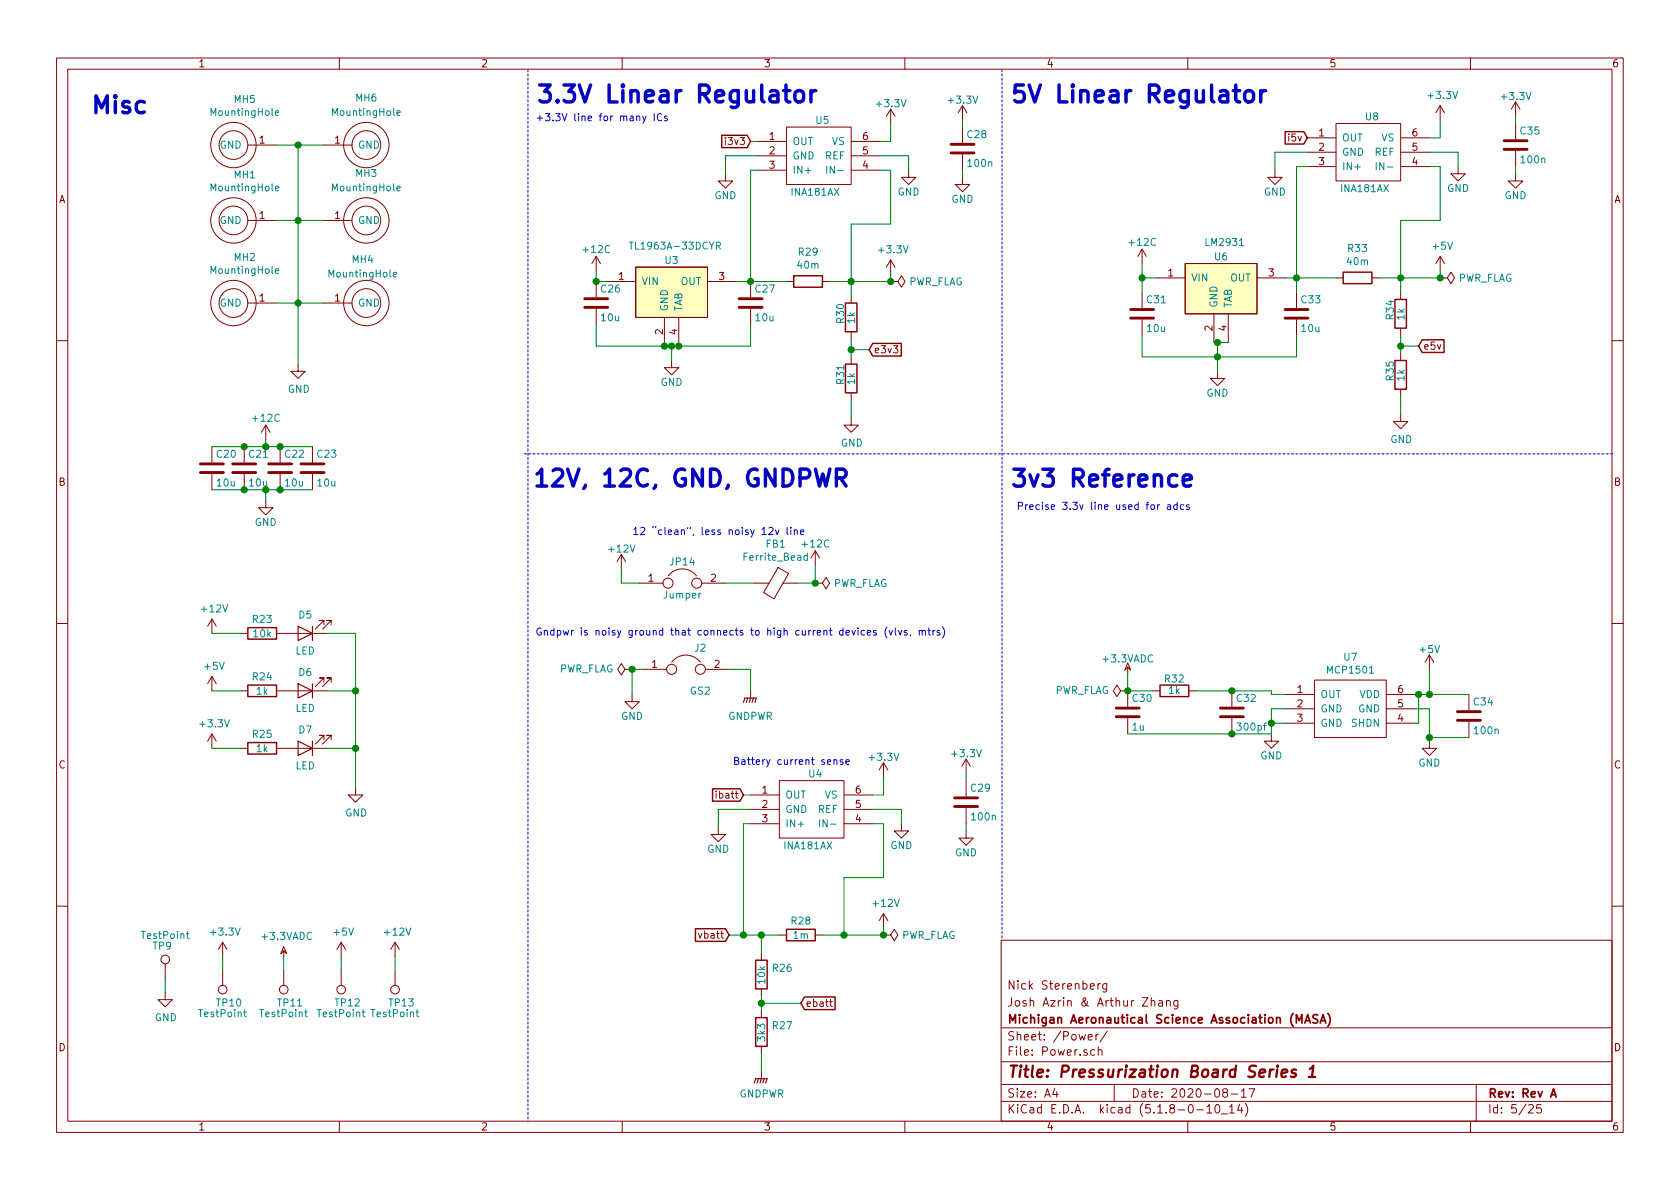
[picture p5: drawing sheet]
<svg xmlns="http://www.w3.org/2000/svg" width="297mm" height="210mm" viewBox="0 0 297 210" stroke-linecap="round" stroke-linejoin="round" font-family="sans-serif">
<g fill="none" stroke="#840000" stroke-width=".18">
<path d="M10 10.3h277v189.9h-277zM12 12.2h273v186.1h-273zM60 10.3v1.9M110 10.3v1.9M157.5 19.3l-.8 1.3M157.5 19.3v2.5M157.5 19.3l.7 1.3M160 10.3v1.9M170.2 18.7l-.8 1.2M170.2 18.7v2.5M170.2 18.7l.7 1.2M210 10.3v1.9"/>
<path d="M254.6 18.7l-.7 1.2M254.6 18.7v2.5M254.6 18.7l.8 1.2M260 10.3v1.9M268 18l-.8 1.3M268 18v2.6M268 18l.7 1.3M43.8 25.6h5.1M43.8 39h5.1M57.1 25.6h5.1M57.1 39h5.1M128.3 30.7v1.3h1.2l-1.2 1.3-1.3-1.3h1.3"/>
<path d="M134 25h5.1M134 27.6h5.1M134 30.1h5.1M139.1 22.5h11.4v10.1h-11.4zM150.5 25h5.1M150.5 27.6h5.1M150.5 30.1h5.1M160.7 30.1v1.3h1.2l-1.2 1.2-1.3-1.2h1.3M170.2 31.4v1.2h1.2l-1.2 1.3-1.3-1.3h1.3M170.2 22.5v2.8M170.2 27.3v2.8M225.4 30.1v1.3h1.3l-1.3 1.2-1.2-1.2h1.2"/>
<path d="M231.1 24.4h5.1M231.1 26.9h5.1M231.1 29.5h5.1M236.2 21.8h11.4v10.2h-11.4zM247.6 24.4h5.1M247.6 26.9h5.1M247.6 29.5h5.1M257.8 29.5v1.2h1.3l-1.3 1.3-1.3-1.3h1.3M268 30.7v1.3h1.2l-1.2 1.3-1.3-1.3h1.3M268 21.8v2.8M268 26.7v2.8M43.8 53.6h5.1"/>
<path d="M57.1 53.6h5.1M105.4 45.3v2.6M105.4 49.8v2.8M105.4 54.6v2.8M105.4 45.3l-.8 1.3M105.4 45.3l.8 1.3M107.3 49.8h5.1M112.4 47.2h12.7v8.9h-12.7zM117.5 56.1v5.1M120 56.1v5.1M125.1 49.8h5.1M132.7 49.8v2.8"/>
<path d="M132.7 54.6v2.8M139.1 49.8h1.2M145.4 49.8h1.3M150.5 52.3v1.3M150.5 58.7v1.2M157.5 49.8h1.2l.7-1 .6 1-.6 1-.7-1M157.5 49.8h.1M157.5 46v2.5M157.5 46l-.8 1.2M157.5 46l.7 1.2M201.9 44.1v2.5M201.9 51.7v2.8"/>
<path d="M201.9 56.5v2.8M201.9 44.1l-.7 1.2M201.9 44.1l.8 1.2M204.5 49.1h5M209.5 46.6h12.7v8.9h-12.7zM214.6 55.5v5.1M217.2 55.5v5.1M222.2 49.1h5.1M229.2 51.7v2.8M229.2 56.5v2.8M236.2 49.1h1.3M242.6 49.1h1.2"/>
<path d="M247.6 51.7v1.3M247.6 58v1.3M254.6 49.1h1.3l.6-1 .7 1-.7 1.1-.6-1.1M254.6 49.1h.1M254.6 45.3v2.6M254.6 45.3l-.7 1.3M254.6 45.3l.8 1.3M10 60.2h2M37.5 79v2.8M43.2 79v2.8M47 75.2l-.8 1.2M47 75.2v2.5"/>
<path d="M47 75.2l.8 1.2M49.5 79v2.8M52.7 64.4v1.3h1.3l-1.3 1.2-1.3-1.2h1.3M55.2 79v2.8M118.7 63.7v1.3h1.3l-1.3 1.3-1.2-1.3h1.2M150.5 73.9v1.3h1.3l-1.3 1.2-1.3-1.2h1.3M150.5 63.1v1.3M150.5 69.5v1.2M215.3 65.7v1.2h1.2l-1.2 1.3-1.3-1.3h1.3M247.6 73.3v1.2h1.3l-1.3 1.3-1.2-1.3h1.2M247.6 62.5v1.2M247.6 68.8v1.3"/>
<path d="M285 60.2h2M37.5 83.8v2.8M43.2 83.8v2.8M47 88.5v1.3h1.3l-1.3 1.3-1.3-1.3h1.3M49.5 83.8v2.8M55.2 83.8v2.8M109.9 98l-.8 1.3M109.9 98v2.6M109.9 98l.7 1.3M144.1 97.4l-.7 1.3M144.1 97.4v2.5M144.1 97.4l.8 1.3"/>
<path d="M10 110.3h2M37.5 109.5v2.5M37.5 119.6v2.6M37.5 109.5l-.8 1.2M37.5 109.5l.7 1.2M37.5 119.6l-.8 1.3M37.5 119.6l.7 1.3M42.5 112h1.3M48.9 112h8.9M57.3 110.5v-.8h-.8h.8l-1.5 1.5M58.5 110.5v-.8h-.7h.7l-1.5 1.5M110.5 118.4l-.6-1.1-.7 1.1 .7 1 .6-1h1.3"/>
<path d="M111.8 118.4h.1M113 103.1h4.2M113.7 118.4h4.2M118.1 101.8a3.2 3.2 0 0 1 5.1 0M118.8 117.1a3.2 3.2 0 0 1 5 0M124.1 103.1h4.2M124.7 118.4h4.2M133.3 103.1h2.6M137.6 100.3l1.8 1.1-2.5 4.5-1.9-1.1zM138.4 103.1h2.6M144.1 103.1h1.3l.6-1 .7 1-.7 1-.6-1M144.1 103.1h.1"/>
<path d="M199.4 118v1M199.4 117.2l.5 1.3-.5-.5-.5 .5zM252.7 115.8l-.7 1.3M252.7 115.8v2.6M252.7 115.8l.8 1.3M285 110.3h2M37.5 129.8v2.5M37.5 129.8l-.8 1.3M37.5 129.8l.7 1.3M42.5 122.2h1.3M42.5 132.3h1.3M48.9 122.2h8.9"/>
<path d="M48.9 132.3h8.9M57.3 120.6v-.7h-.8h.8l-1.5 1.5M57.3 130.8v-.8h-.8h.8l-1.5 1.6M58.5 120.6v-.7h-.7h.7l-1.5 1.5M58.5 130.8v-.8h-.7h.7l-1.5 1.6M62.9 139.3v1.3h1.2l-1.2 1.3-1.3-1.3h1.3M111.8 122.8v1.3h1.2l-1.2 1.2-1.3-1.2h1.3M132.7 122.2v1.2M137.8 138h11.4v10.2h-11.4zM156.2 134.9v2.5M156.2 134.9l-.8 1.2M156.2 134.9l.8 1.2"/>
<path d="M170.8 134.2l-.7 1.3M170.8 134.2v2.6M170.8 138v2.8M170.8 134.2l.8 1.3M198.1 122.2l-.6-1-.7 1 .7 1 .6-1h1.3M199.4 122.2h.1M199.4 122.2v2.8M199.4 127v2.8M203.8 122.2h1.3M210.2 122.2h1.3M217.8 122.2v2.8M217.8 127v2.8"/>
<path d="M224.8 129.8v1.3h1.3l-1.3 1.2-1.3-1.2h1.3M227.3 122.8h5.1M227.3 125.3h5.1M227.3 127.9h5.1M232.4 120.3h12.7v10.1h-12.7zM245.1 122.8h5.1M245.1 125.3h5.1M245.1 127.9h5.1M252.7 131.1v1.2h1.3l-1.3 1.3-1.2-1.3h1.2M259.7 122.8v2.8M259.7 127.6v2.8M127 146.3v1.3h1.3l-1.3 1.2-1.3-1.2h1.3"/>
<path d="M132.7 140.6h5.1M132.7 143.1h5.1M132.7 145.7h5.1M149.2 140.6h5.1M149.2 143.1h5.1M149.2 145.7h5.1M159.4 145.7v1.2h1.3l-1.3 1.3-1.3-1.3h1.3M170.8 146.9v1.3h1.3l-1.3 1.3-1.3-1.3h1.3M170.8 142.9v2.8M10 160.2h2M29.2 175.5v1.3h1.3l-1.3 1.2-1.3-1.2h1.3M29.2 170.4v2.6"/>
<path d="M39.4 166.6v2.6M39.4 171.7v2.5M39.4 166.6l-.8 1.3M39.4 166.6l.7 1.3M50.2 168.1v1.1M50.2 167.4l.5 1.3-.5-.6-.5 .6zM50.2 171.7v2.5M60.3 166.6v2.6M60.3 171.7v2.5M60.3 166.6l-.7 1.3M60.3 166.6l.8 1.3M69.8 166.6v2.6"/>
<path d="M69.8 171.7v2.5M69.8 166.6l-.7 1.3M69.8 166.6l.8 1.3M134.6 168.5v1.3M134.6 174.9v1.2M134.6 178.7v1.3M137.8 165.3h1.3M144.1 165.3h1.3M146.7 177.1h.5M146.9 176.7v1.1l.3 .2M156.2 165.3h1.3l.6-1 .6 1-.6 1.1-.6-1.1M156.2 165.3h.1"/>
<path d="M156.2 161.5l-.8 1.3M156.2 161.5v2.6M156.2 161.5l.8 1.3M177 166.3h108v32h-108zM194.1 173.9v1M194.6 173.9l-.3 .1-.2 .2M195.7 173.9l-.1 1.4-.2 .1h-.4M195.7 174l-.4-.1-.3 .3v.6l.3 .1 .4-.1M203.6 177.1v-.1a.37 .37 0 0 1 .6 .1v.8M203.6 176.4v1.5M204.9 177h.6v.9M205.5 177.3l-.4 .1-.3 .2 .3 .3 .4-.1"/>
<path d="M206.2 177.1l.1-.1a.37 .37 0 0 1 .6 .1v.8M206.2 176.9v1M208.3 176.9v1.2l-.3 .3h-.4M208.3 177l-.5-.1-.3 .3 .2 .6h.6M285 160.2h2M60 198.3v1.9M110 198.3v1.9M134.6 185v1.3M134.6 189.5v1.2M160 198.3v1.9M177 194.8h108M177 191.8h108"/>
<path d="M177 187.8h108M177 181.8h108M186.5 192.5l-.4 1h1M186.8 193v1M192.4 183.4l.7-.1v-.3l-.5-.1-.2 .2 .1 .7h.6M193.5 185.7l-.4-.1-.3 .3 .1 .6 .2 .1 .4-.1M193.8 182.9v1M194.2 185.7h.1a.37 .37 0 0 1 .5 .1v.8M194.2 182.9l-.4 .2v.1M194.2 185.1v1.5M195.8 182.3l-1.3 2M197 191.8v3"/>
<path d="M210 198.3v1.9M211.6 196.3h1.2M213.4 195.8l.4-.5v1.5M213.4 196.8h.8M215 195.4l.3-.1a.94 .94 0 0 1 0 1.5 .8 .8 0 0 1-.6-.6 .8 .8 0 0 1 .3-.8zM216 197h1.1M216.5 193.2l-.3-.3 .1-.2a.48 .48 0 0 1 .6-.1l.1 .2-.1 .3-.6 .1a.48 .48 0 0 0 0 .7l.2 .1 .5-.1v-.4l-.2-.3M217.4 195.8l.4-.5v1.5M217.4 196.8h.8M217.7 193.5h1.1M219.2 195.2l-.4 1.1h.9M219.5 193l.4-.5v1.5"/>
<path d="M219.5 194h.8M219.5 195.8v1M220.2 195.1a1.71 1.71 0 0 1 0 2.3M220.8 192.5h1l-.6 1.5M260 198.3v1.9M261 191.8v6.5M270.3 195.5l.2-.2h.3l.3 .5-.9 1h.9M272.5 195.3h-.7l-.1 .7 .2-.1 .5 .1 .1 .2v.5l-.2 .1-.6-.1"/>
<circle cx="41.3" cy="25.6" r="2.54"/>
<circle cx="41.3" cy="39" r="2.54"/>
<circle cx="41.3" cy="25.6" r="4"/>
<circle cx="41.3" cy="39" r="4"/>
<circle cx="64.8" cy="25.6" r="2.54"/>
<circle cx="64.8" cy="39" r="2.54"/>
<circle cx="64.8" cy="39" r="4"/>
<circle cx="64.8" cy="25.6" r="4"/>
<circle cx="41.3" cy="53.6" r="2.54"/>
<circle cx="41.3" cy="53.6" r="4"/>
<circle cx="64.8" cy="53.6" r="2.54"/>
<circle cx="64.8" cy="53.6" r="4"/>
<circle cx="118.1" cy="103.1" r=".89"/>
<circle cx="118.7" cy="118.4" r=".89"/>
<circle cx="123.2" cy="103.1" r=".89"/>
<circle cx="123.8" cy="118.4" r=".89"/>
<circle cx="29.2" cy="169.7" r=".76"/>
<circle cx="39.4" cy="175" r=".76"/>
<circle cx="50.2" cy="175" r=".76"/>
<circle cx="60.3" cy="175" r=".76"/>
<circle cx="69.8" cy="175" r=".76"/>
</g>
<path d="M233 179.5l-.6-.1-.3 .3 .1 .3 .7 .4v.4a.62 .62 0 0 1-.8 0M234.8 179.2a1.71 1.71 0 0 1 0 2.3M229.2 180.9v-1.5l.5 1.1 .5-1.1v1.5M230.7 180.9l.5-1.5 .5 1.5M230.9 180.5h.7M233.4 180.9l.5-1.5 .5 1.5M233.6 180.5h.7M274.2 194l.5-1.5 .5 1.5M274.3 193.6h.7" fill="none" stroke="#840000" stroke-width=".3"/>
<path d="M225.9 188.4v.2M226.6 189.8l1-.2-.1-.4-.5-.1-.4 .3v.9l.2 .1 .6-.1M229.2 189.2a.49 .49 0 0 0-.8 .3v.2l.5 .1 .3 .3-.4 .3-.6-.1M231.4 190.4h1.1M231.6 189l.6-.6-.2 2" fill="none" stroke="#840000" stroke-width=".41"/>
<g fill="#ffffc2" stroke="#ffffc2" stroke-width=".18">
<path d="M112.4 47.2h12.7v8.9h-12.7z"/>
<path d="M209.5 46.6h12.7v8.9h-12.7z"/>
</g>
<g fill="none" stroke="#008484" stroke-width=".18">
<path d="M48.7 20l.6-.1-.1-.3h-.3l-.2 .2v.5h.5M70.2 20l.6-.1-.1-.3h-.3l-.2 .2v.5h.5M48.7 33.3l.6-.1-.1-.2-.3-.1-.2 .2v.6h.5M70.2 33.3l.6-.1-.1-.2-.3-.1-.2 .2v.6h.5M146.2 29.4v1.3M243.3 28.7v1.3M48.7 47.9l.6-.1-.1-.2-.3-.1-.2 .2v.6h.5M69.5 48.6l.6-.1v-.3h-.4l-.2 .1 .1 .6h.5M111.3 42.8h.7M126.7 43.5l.6-.1 .1-.2-.1-.3-.6-.1v1.3M126.9 43.5l.5 .6M142.7 98.3l-.3-.1-.3 .3 .2 .5h.4"/>
<path d="M142.7 97.8v1.3M144.9 145v1.2M32.9 165.1h.5M33.1 164.7v1.1l.3 .2M43.1 179h.5M43.3 178.5v1.1l.3 .2M53.9 179h.5M54.1 178.5v1.1l.3 .2M64 179h.5M64.2 178.5v1.1l.3 .2M73.6 179h.4M73.7 178.5v1.1l.3 .2"/>
</g>
<g fill="none" stroke="#840000" stroke-width=".51">
<path d="M168.1 27h4.1M168.1 25.5h4.1M265.9 26.4h4.1M265.9 24.9h4.1M103.4 54.4h4M103.4 52.8h4M130.7 54.4h4M130.7 52.8h4M199.9 56.3h4.1M199.9 54.7h4.1M227.2 56.3h4.1M227.2 54.7h4.1"/>
<path d="M35.4 83.6h4.1M35.4 82h4.1M41.1 83.6h4.1M41.1 82h4.1M47.5 83.6h4.1M47.5 82h4.1M53.2 83.6h4.1M53.2 82h4.1M197.4 126.7h4M197.4 125.2h4M215.8 126.7h4M215.8 125.2h4"/>
<path d="M257.7 127.4h4M257.7 125.9h4M168.8 142.6h4M168.8 141.1h4"/>
</g>
<g fill="none" stroke="#840000" stroke-width=".25">
<path d="M127.6 23.9h4.5l.6 1.1-.6 1.1h-4.5zM227.2 23.3h3.3l.6 1.1-.6 1.1h-3.3zM140.3 48.8h5.1v2h-5.1zM149.5 53.6h2v5.1h-2zM237.5 48.1h5.1v2.1h-5.1zM246.6 53h2.1v5h-2.1zM149.5 64.4h2v5.1h-2zM154.3 60.7h5.1v2.3h-5.1l-.6-1.2zM246.6 63.7h2.1v5.1h-2.1zM251.5 60.1h3.8v2.2h-3.8l-.7-1.1zM43.8 111h5.1v2h-5.1zM43.8 121.2h5.1v2h-5.1z"/>
<path d="M43.8 131.3h5.1v2h-5.1zM126 139.5h4.8l.6 1.1-.6 1.1h-4.8zM205.1 121.2h5.1v2h-5.1zM123 164.2h5.3l.6 1.1-.6 1.2h-5.3zM133.6 180h2v5h-2zM133.6 169.8h2v5.1h-2zM139.1 164.3h5v2.1h-5zM142.2 176.3h5.5v2.2h-5.5l-.6-1.1z"/>
</g>
<g fill="none" stroke="#840000" stroke-width=".2">
<path d="M52.7 110.7l2.5 1.3-2.5 1.3zM55.2 110.7v2.6M52.7 120.9l2.5 1.3-2.5 1.2zM52.7 131.1l2.5 1.2-2.5 1.3zM55.2 120.9v2.5M55.2 131.1v2.5M131.4 124.2l.3-.8h2l-.2 .8M132.2 123.4l-.2 .8M132.7 123.4l-.2 .8M133.2 123.4l-.2 .8M133.3 191.5l.3-.8h2l-.2 .8M134.1 190.7l-.2 .8"/>
<path d="M134.6 190.7l-.2 .8M135.1 190.7l-.2 .8"/>
</g>
<path d="M93.3 12.3v186.1M177.2 12.3v153.7M92.7 80.3h192.4" fill="none" stroke="#0000c2" stroke-width=".18" stroke-dasharray=".4 .4"/>
<g fill="none" stroke="#008400" stroke-width=".18">
<path d="M48.9 39h8.2M48.9 25.6h8.2M52.7 25.6v38.8M132.7 25h1.3M134 30.1h-1.3v19.7M134 27.6h-5.7v3.1M155.6 30.1h1.9v9.5h-7v12.7M155.6 27.6h5.1v2.5M157.5 21.8v3.2h-1.9M170.2 21.2v1.3M170.2 30.1v1.3M231.1 29.5h-1.9v22.2"/>
<path d="M231.1 26.9h-5.7v3.2M252.7 29.5h1.9v9.5h-7v12.7M252.7 26.9h5.1v2.6M254.6 21.2v3.2h-1.9M268 20.6v1.2M268 29.5v1.2M48.9 53.6h8.2M105.4 47.9v1.9h1.9M105.4 57.4v3.8h27.3v-3.8M130.2 49.8h8.9M150.5 59.9v3.2M157.5 48.5v1.3h-10.8"/>
<path d="M201.9 49.1h2.6M201.9 59.3v3.8h27.3v-3.8M201.9 46.6v5.1M227.3 49.1h8.9M247.6 59.3v3.2M254.6 47.9v1.2h-10.8M37.5 79h17.7M47 77.7v1.3M118.7 61.2v2.5M150.5 70.7v3.2M150.5 61.8h3.2M214.6 60.6h2.6"/>
<path d="M215.3 60.6v5.1M247.6 70.1v3.2M247.6 61.2h3.2M37.5 86.6h17.7M47 86.6v1.9M144.1 99.9v3.2h-3.1M37.5 112h5M57.8 112h5.1v27.3M109.9 100.6v2.5h3.1M113.7 118.4h-1.9v4.4M128.3 103.1h5M128.9 118.4h3.8v3.8"/>
<path d="M199.4 119v3.2h4.4M252.7 118.4v4.4M37.5 122.2h5M37.5 132.3h5M57.8 122.2h5.1M57.8 132.3h5.1M156.2 137.4v3.2h-1.9M170.8 136.8v1.2M211.5 122.2h13.3v.6h2.5M224.8 127.9h2.5M227.3 125.3h-2.5v4.5h-25.4M250.2 125.3h2.5v5.8"/>
<path d="M250.2 122.8h9.5M250.8 122.8v5.1h-.6M252.7 130.4h7M131.4 140.6h1.3M132.7 145.7h-1.3v19.6M132.7 143.1h-5.7v3.2M154.3 145.7h1.9v9.5h-7v10.1M154.3 143.1h5.1v2.6M170.8 145.7v1.2M29.2 173v2.5M39.4 169.2v2.5M50.2 169.2v2.5"/>
<path d="M60.3 169.2v2.5M69.8 169.2v2.5M128.9 165.3h8.9M134.6 165.3v3.2M134.6 176.1v2.6M134.6 177.4h7M156.2 164.1v1.2h-10.8M134.6 186.3v3.2"/>
</g>
<g fill="none" stroke="#0000c2" stroke-width=".18">
<path d="M113.6 20.5l.3 .9M114.2 20.5l-.4 1.2-.2 .1M115.7 20.1v1.3M117 20.2a.6 .6 0 0 0-.8 .4 .6 .6 0 0 0 .6 .8l.2-.2M118 20.6l-.3-.1-.2 .2 .1 .2 .4 .1v.3h-.5M134.7 93.6l.4-.3v1.2M134.7 94.5h.8M136 93.4l.4-.1 .3 .3-.1 .2-.7 .7h.8M137.1 93.7l.3 .8 .3-.8M139.2 93.3v1.1l.1 .1M139.8 93.3v.1M139.8 93.7v.8"/>
<path d="M140.4 93.8l.2-.1h.3l.1 .8M140.4 93.7v.8M141.5 94.1l.6-.1v-.3h-.4l-.2 .2 .1 .6h.5M204.7 89.2v.9M205.1 89.2l-.4 .3M206.5 89.3h.4l.1 .8M207 89.6h-.4l-.2 .2 .2 .3 .4-.1M208.1 89.3l-.3-.1-.3 .3 .1 .5h.5M208.1 88.8v1.3M209.3 89.3l-.4-.1-.2 .3 .1 .5h.5M210.3 89.3l-.3-.1-.2 .2v.2l.5 .1v.3h-.5M152.9 111.5h-.4l-.3 .2 .2 .6h.5"/>
<path d="M153.3 111.9l.6-.1v-.3h-.4l-.2 .2 .1 .6h.5M154.9 111.5h-.3l-.2 .2 .1 .1 .4 .2v.3h-.5M156.8 110.9a1.47 1.47 0 0 0 0 1.9M157.2 111.5l.3 .8 .3-.8M158.3 111v1.1l.2 .2M158.9 111.5l.3 .8 .2-.8M160.4 111.5h-.4l-.1 .2v.1l.5 .2v.3h-.5M161 112.3l-.1 .2M162.5 111.6l.2-.1h.3l.1 .8M162.5 111.5v.8M163.1 111.7l.1-.2h.4v.8M164 111.5h.5"/>
<path d="M164.2 111v1.1l.3 .2M164.9 111.5v.8M165.3 111.5l-.4 .2M166.2 111.5h-.3l-.2 .2v.1l.5 .2v.3h-.5M166.6 110.9a1.47 1.47 0 0 1 0 1.9M147.4 134.5l.2-.2 .3 .1 .1 .8M147.4 134.3v.9M149 134.4l-.3-.1-.2 .2 .1 .2 .4 .1v.3h-.5M149.6 134.7l.6-.1-.1-.2-.4-.1-.1 .2v.6h.5"/>
</g>
<path d="M138.5 16h1.2M139 15v2.6l.1 .3 .6 .1M140.7 16.3a.81 .81 0 0 1 .8-.3 .81 .81 0 0 1 .6 .6v.8a.8 .8 0 0 1-.8 .7 .8 .8 0 0 1-.8-.7v-.8zM143.4 16v2M144.2 16a.77 .77 0 0 0-.8 .6M220.2 16.3a.81 .81 0 0 1 .8-.3 .81 .81 0 0 1 .6 .6v.8a.81 .81 0 0 1-.7 .7 .81 .81 0 0 1-.8-.7v-.8zM222.9 16v2M223.8 16a.82 .82 0 0 0-.9 .6M144.2 83l.7 2.9 .6-2.1 .5 2.1 .7-2.9M147.9 84.5h1.1a.81 .81 0 0 0 .6-.8 .81 .81 0 0 0-.6-.7h-1.1v2.9M148.6 84.5l1 1.4M209.2 85l1.4-.3-.1-.6-.3-.1h-.5l-.3 .1-.2 .3v1.1l.2 .3 .3 .2h.5l.3-.2" fill="none" stroke="#0000c2" stroke-width=".61"/>
<g fill="#008400" stroke="#008400" stroke-width=".25">
<circle cx="134.6" cy="177.4" r=".51"/>
<circle cx="134.6" cy="165.3" r=".51"/>
<circle cx="254.6" cy="49.1" r=".51"/>
<circle cx="43.2" cy="86.6" r=".51"/>
<circle cx="149.2" cy="165.3" r=".51"/>
<circle cx="131.4" cy="165.3" r=".51"/>
<circle cx="144.1" cy="103.1" r=".51"/>
<circle cx="49.5" cy="86.6" r=".51"/>
<circle cx="132.7" cy="49.8" r=".51"/>
<circle cx="156.2" cy="165.3" r=".51"/>
<circle cx="157.5" cy="49.8" r=".51"/>
<circle cx="111.8" cy="118.4" r=".51"/>
<circle cx="215.3" cy="63.1" r=".51"/>
<circle cx="43.2" cy="79" r=".51"/>
<circle cx="117.5" cy="61.2" r=".51"/>
<circle cx="62.9" cy="132.3" r=".51"/>
<circle cx="150.5" cy="49.8" r=".51"/>
<circle cx="105.4" cy="49.8" r=".51"/>
<circle cx="120" cy="61.2" r=".51"/>
<circle cx="199.4" cy="122.2" r=".51"/>
<circle cx="217.8" cy="129.8" r=".51"/>
<circle cx="217.8" cy="122.2" r=".51"/>
<circle cx="118.7" cy="61.2" r=".51"/>
<circle cx="250.8" cy="122.8" r=".51"/>
<circle cx="252.7" cy="130.4" r=".51"/>
<circle cx="252.7" cy="122.8" r=".51"/>
<circle cx="224.8" cy="127.9" r=".51"/>
<circle cx="247.7" cy="61.2" r=".51"/>
<circle cx="49.5" cy="79" r=".51"/>
<circle cx="62.9" cy="122.2" r=".51"/>
<circle cx="52.7" cy="53.6" r=".51"/>
<circle cx="52.7" cy="25.6" r=".51"/>
<circle cx="52.7" cy="39" r=".51"/>
<circle cx="150.5" cy="61.8" r=".51"/>
<circle cx="47" cy="86.6" r=".51"/>
<circle cx="229.2" cy="49.1" r=".51"/>
<circle cx="215.3" cy="60.6" r=".51"/>
<circle cx="47" cy="79" r=".51"/>
<circle cx="201.9" cy="49.1" r=".51"/>
<circle cx="247.7" cy="49.1" r=".51"/>
</g>
<g font-size="4.2" fill="#0000c2">
<text x="15.9" y="20.1">Misc</text>
<text x="94.6" y="18.2">3.3V Linear Regulator</text>
<text x="178.4" y="18.2">5V Linear Regulator</text>
<text x="94" y="86.1">12V, 12C, GND, GNDPWR</text>
<text x="178.4" y="86.1">3v3 Reference</text>
</g>
<text font-size="2.8" fill="#840000" x="178" y="190.5">Title: Pressurization Board Series 1</text>
<g font-size="2.1" fill="#840000">
<text x="178" y="178">Josh Azrin &amp; Arthur Zhang</text>
<text x="178" y="175">Nick Sterenberg</text>
<text x="178" y="184">Sheet: /Power/</text>
<text x="178" y="181">Michigan Aeronautical Science Association (MASA)</text>
<text x="178" y="186.7">File: Power.sch</text>
<text x="178" y="196.9">KiCad E.D.A. kicad (5.1.8-0-10_14)</text>
<text x="178" y="194.1">Size: A4</text>
<text x="200" y="194.1">Date: 2020-08-17</text>
<text x="263" y="194.1">Rev: Rev A</text>
<text x="263" y="196.9">Id: 5/25</text>
</g>
<g font-size="1.8" fill="#840000">
<text x="35" y="11.9">1</text>
<text x="85" y="11.9">2</text>
<text x="135" y="11.9">3</text>
<text x="185" y="11.9">4</text>
<text x="235" y="11.9">5</text>
<text x="285" y="11.9">6</text>
<text x="45.9" y="25.4">1</text>
<text x="59.2" y="25.4">1</text>
<text x="136" y="24.8">1</text>
<text x="136" y="27.3">2</text>
<text x="136" y="29.8">3</text>
<text x="152.6" y="29.8">4</text>
<text x="152.6" y="27.3">5</text>
<text x="152.6" y="24.8">6</text>
<text x="233.2" y="24.1">1</text>
<text x="233.2" y="26.7">2</text>
<text x="233.2" y="29.2">3</text>
<text x="249.7" y="29.2">4</text>
<text x="249.7" y="26.7">5</text>
<text x="249.7" y="24.1">6</text>
<text x="10.4" y="35.9">A</text>
<text x="285.4" y="35.9">A</text>
<text x="45.9" y="38.7">1</text>
<text x="59.2" y="38.7">1</text>
<text x="45.9" y="53.3">1</text>
<text x="59.2" y="53.3">1</text>
<text x="109.4" y="49.5">1</text>
<text x="127.2" y="49.5">3</text>
<text x="206.5" y="48.9">1</text>
<text x="224.3" y="48.9">3</text>
<text x="117.2" y="59.2" transform="rotate(-90 117.2 59.2)">2</text>
<text x="119.8" y="59.2" transform="rotate(-90 119.8 59.2)">4</text>
<text x="214.4" y="58.5" transform="rotate(-90 214.4 58.5)">2</text>
<text x="216.9" y="58.5" transform="rotate(-90 216.9 58.5)">4</text>
<text x="154.5" y="62.5">e3v3</text>
<text x="251.6" y="61.8">e5v</text>
<text x="10.4" y="85.9">B</text>
<text x="285.4" y="85.9">B</text>
<text x="114.6" y="102.9">1</text>
<text x="125.7" y="102.9">2</text>
<text x="115.3" y="118.1">1</text>
<text x="126.3" y="118.1">2</text>
<text x="229.4" y="122.5">1</text>
<text x="229.4" y="125.1">2</text>
<text x="247.2" y="125.1">5</text>
<text x="247.2" y="122.5">6</text>
<text x="229.4" y="127.6">3</text>
<text x="247.2" y="127.6">4</text>
<text x="10.4" y="135.9">C</text>
<text x="285.4" y="135.9">C</text>
<text x="134.8" y="140.3">1</text>
<text x="134.8" y="142.9">2</text>
<text x="151.3" y="142.9">5</text>
<text x="151.3" y="140.3">6</text>
<text x="134.8" y="145.4">3</text>
<text x="151.3" y="145.4">4</text>
<text x="123.9" y="166">vbatt</text>
<text x="142.4" y="178">ebatt</text>
<text x="10.4" y="185.9">D</text>
<text x="285.4" y="185.9">D</text>
<text x="35" y="199.9">1</text>
<text x="85" y="199.9">2</text>
<text x="135" y="199.9">3</text>
<text x="185" y="199.9">4</text>
<text x="235" y="199.9">5</text>
<text x="285" y="199.9">6</text>
</g>
<g font-size="1.8" fill="#008484">
<text x="252.7" y="17.5">+3.3V</text>
<text x="265.6" y="17.7">+3.3V</text>
<text x="155.1" y="19">+3.3V</text>
<text x="167.8" y="18.3">+3.3V</text>
<text x="268.9" y="23.8">C35</text>
<text x="38.9" y="26.3">GND</text>
<text x="63.2" y="26.3">GND</text>
<text x="140.1" y="25.6">OUT</text>
<text x="140.1" y="28.2">GND</text>
<text x="145.9" y="28.2">REF</text>
<text x="147.1" y="25.6">VS</text>
<text x="171.1" y="24.4">C28</text>
<text x="171.3" y="29.5">100n</text>
<text x="237.2" y="25">OUT</text>
<text x="237.2" y="27.6">GND</text>
<text x="243.1" y="27.6">REF</text>
<text x="244.3" y="25">VS</text>
<text x="269.1" y="28.9">100n</text>
<text x="126.3" y="35.2">GND</text>
<text x="140.1" y="30.7">IN+</text>
<text x="147.1" y="30.7">IN-</text>
<text x="158.7" y="34.6">GND</text>
<text x="168.2" y="35.9">GND</text>
<text x="223.5" y="34.6">GND</text>
<text x="237.2" y="30.1">IN+</text>
<text x="244.3" y="30.1">IN-</text>
<text x="255.9" y="34">GND</text>
<text x="266" y="35.2">GND</text>
<text x="38.9" y="39.6">GND</text>
<text x="63.2" y="39.6">GND</text>
<text x="103.3" y="44.7">+12C</text>
<text x="141.1" y="47.5">40m</text>
<text x="141.2" y="45.2">R29</text>
<text x="155.5" y="44.8">+3.3V</text>
<text x="199.8" y="43.5">+12C</text>
<text x="238.3" y="46.9">40m</text>
<text x="238.4" y="44.6">R33</text>
<text x="253.4" y="44.2">+5V</text>
<text x="106.3" y="51.7">C26</text>
<text x="113.4" y="50.4">VIN</text>
<text x="120.3" y="50.4">OUT</text>
<text x="133.6" y="51.7">C27</text>
<text x="160.6" y="50.5">PWR_FLAG</text>
<text x="202.8" y="53.6">C31</text>
<text x="210.6" y="49.8">VIN</text>
<text x="217.5" y="49.8">OUT</text>
<text x="230.1" y="53.6">C33</text>
<text x="257.7" y="49.8">PWR_FLAG</text>
<text x="38.9" y="54.2">GND</text>
<text x="63.2" y="54.2">GND</text>
<text x="106.4" y="56.8">10u</text>
<text x="118.1" y="55.1" transform="rotate(-90 118.1 55.1)">GND</text>
<text x="120.6" y="55.1" transform="rotate(-90 120.6 55.1)">TAB</text>
<text x="133.7" y="56.8">10u</text>
<text x="149.3" y="57.1" transform="rotate(-90 149.3 57.1)">R30</text>
<text x="151.2" y="57.2" transform="rotate(-90 151.2 57.2)">1k</text>
<text x="202.9" y="58.7">10u</text>
<text x="215.3" y="54.5" transform="rotate(-90 215.3 54.5)">GND</text>
<text x="217.8" y="54.5" transform="rotate(-90 217.8 54.5)">TAB</text>
<text x="230.2" y="58.7">10u</text>
<text x="246.4" y="56.5" transform="rotate(-90 246.4 56.5)">R34</text>
<text x="248.3" y="56.5" transform="rotate(-90 248.3 56.5)">1k</text>
<text x="50.9" y="69.5">GND</text>
<text x="116.8" y="68.2">GND</text>
<text x="149.3" y="67.9" transform="rotate(-90 149.3 67.9)">R31</text>
<text x="151.2" y="68" transform="rotate(-90 151.2 68)">1k</text>
<text x="213.3" y="70.1">GND</text>
<text x="246.4" y="67.3" transform="rotate(-90 246.4 67.3)">R35</text>
<text x="248.3" y="67.3" transform="rotate(-90 248.3 67.3)">1k</text>
<text x="44.9" y="74.6">+12C</text>
<text x="38.4" y="80.9">C20</text>
<text x="44.1" y="80.9">C21</text>
<text x="50.4" y="80.9">C22</text>
<text x="56.2" y="80.9">C23</text>
<text x="148.7" y="79">GND</text>
<text x="245.8" y="78.4">GND</text>
<text x="38.4" y="86">10u</text>
<text x="44.1" y="86">10u</text>
<text x="50.5" y="86">10u</text>
<text x="56.2" y="86">10u</text>
<text x="45" y="93">GND</text>
<text x="107.8" y="97.7">+12V</text>
<text x="118.6" y="100">JP14</text>
<text x="131.7" y="99.2">Ferrite_Bead</text>
<text x="135.5" y="96.8">FB1</text>
<text x="142" y="96.8">+12C</text>
<text x="117.4" y="105.8">Jumper</text>
<text x="147.2" y="103.8">PWR_FLAG</text>
<text x="35.8" y="108.3">+12V</text>
<text x="44.7" y="110.2">R23</text>
<text x="44.9" y="112.7">10k</text>
<text x="52.9" y="109.4">D5</text>
<text x="36.2" y="118.5">+5V</text>
<text x="52.2" y="115.7">LED</text>
<text x="52.9" y="119.6">D6</text>
<text x="98.8" y="118.9">PWR_FLAG</text>
<text x="122.9" y="115.2">J2</text>
<text x="195.1" y="117.1">+3.3VADC</text>
<text x="251.1" y="115.5">+5V</text>
<text x="44.7" y="120.3">R24</text>
<text x="45.4" y="122.9">1k</text>
<text x="52.2" y="125.9">LED</text>
<text x="122.1" y="122.8">GS2</text>
<text x="186.4" y="122.7">PWR_FLAG</text>
<text x="200.3" y="124.1">C30</text>
<text x="206" y="120.7">R32</text>
<text x="206.7" y="122.7">1k</text>
<text x="218.7" y="124.1">C32</text>
<text x="233.4" y="123.4">OUT</text>
<text x="233.4" y="126">GND</text>
<text x="240.2" y="126">GND</text>
<text x="240.4" y="123.4">VDD</text>
<text x="260.6" y="124.8">C34</text>
<text x="35.5" y="128.6">+3.3V</text>
<text x="44.7" y="130.5">R25</text>
<text x="52.9" y="129.7">D7</text>
<text x="109.8" y="127.3">GND</text>
<text x="128.7" y="127.3">GNDPWR</text>
<text x="200.3" y="129.2">1u</text>
<text x="218.9" y="129.2">300pf</text>
<text x="233.4" y="128.5">GND</text>
<text x="239.1" y="128.5">SHDN</text>
<text x="260.8" y="129.8">100n</text>
<text x="45.4" y="133">1k</text>
<text x="52.2" y="136.1">LED</text>
<text x="153.9" y="134.5">+3.3V</text>
<text x="168.5" y="133.9">+3.3V</text>
<text x="222.8" y="134.3">GND</text>
<text x="250.8" y="135.6">GND</text>
<text x="138.8" y="141.2">OUT</text>
<text x="138.8" y="143.8">GND</text>
<text x="144.7" y="143.8">REF</text>
<text x="145.8" y="141.2">VS</text>
<text x="171.7" y="140">C29</text>
<text x="61" y="144.4">GND</text>
<text x="138.8" y="146.3">IN+</text>
<text x="145.8" y="146.3">IN-</text>
<text x="171.9" y="145.1">100n</text>
<text x="125" y="150.8">GND</text>
<text x="157.4" y="150.2">GND</text>
<text x="168.9" y="151.4">GND</text>
<text x="154.5" y="160.4">+12V</text>
<text x="25.2" y="166">TestPoint</text>
<text x="27.1" y="167.9">TP9</text>
<text x="37.4" y="165.4">+3.3V</text>
<text x="46.4" y="166.2">+3.3VADC</text>
<text x="59.1" y="165.4">+5V</text>
<text x="68.1" y="165.4">+12V</text>
<text x="140" y="163.5">R28</text>
<text x="140.3" y="166">1m</text>
<text x="159.3" y="166">PWR_FLAG</text>
<text x="135.3" y="173.9" transform="rotate(-90 135.3 173.9)">10k</text>
<text x="136.7" y="171.9">R26</text>
<text x="35.3" y="179.9">TestPoint</text>
<text x="38.4" y="178">TP10</text>
<text x="46.1" y="179.9">TestPoint</text>
<text x="49.2" y="178">TP11</text>
<text x="56.3" y="179.9">TestPoint</text>
<text x="59.3" y="178">TP12</text>
<text x="65.8" y="179.9">TestPoint</text>
<text x="68.9" y="178">TP13</text>
<text x="27.4" y="180.6">GND</text>
<text x="135.3" y="184.1" transform="rotate(-90 135.3 184.1)">3k3</text>
<text x="136.7" y="182">R27</text>
<text x="130.7" y="194.1">GNDPWR</text>
</g>
<g font-size="1.8" fill="#0000c2">
<text x="94.6" y="21.4">+3.3V line for many ICs</text>
<text x="111.8" y="94.6">12 clean, less noisy 12v line</text>
<text x="179.7" y="90.2">Precise 3.3v line used for adcs</text>
<text x="94.6" y="112.4">Gndpwr is noisy ground that connects to high current devices (vlvs, mtrs)</text>
<text x="129.5" y="135.2">Battery current sense</text>
</g>
<g font-size="1.7" fill="#008484">
<text x="62.9" y="17.9">MH6</text>
<text x="37.5" y="20.5">MountingHole</text>
<text x="41.5" y="18.2">MH5</text>
<text x="59" y="20.5">MountingHole</text>
<text x="144.3" y="21.9">U5</text>
<text x="241.5" y="21.3">U8</text>
<text x="37.5" y="33.8">MountingHole</text>
<text x="41.5" y="31.5">MH1</text>
<text x="59" y="33.8">MountingHole</text>
<text x="62.9" y="31.3">MH3</text>
<text x="140" y="34.6">INA181AX</text>
<text x="237.2" y="34">INA181AX</text>
<text x="41.5" y="46.1">MH2</text>
<text x="62.3" y="46.5">MH4</text>
<text x="112.1" y="44.1">TL1963A-33DCYR</text>
<text x="117.7" y="46.7">U3</text>
<text x="213.4" y="43.5">LM2931</text>
<text x="214.8" y="46">U6</text>
<text x="37.5" y="48.4">MountingHole</text>
<text x="58.4" y="49">MountingHole</text>
<text x="234.9" y="119.1">MCP1501</text>
<text x="237.7" y="116.8">U7</text>
<text x="143.1" y="137.5">U4</text>
<text x="138.7" y="150.2">INA181AX</text>
</g>
<g font-size="1.7" fill="#840000">
<text x="128.6" y="25.6">i3v3</text>
<text x="228" y="25">i5v</text>
<text x="127" y="141.2">ibatt</text>
</g>
</svg>
